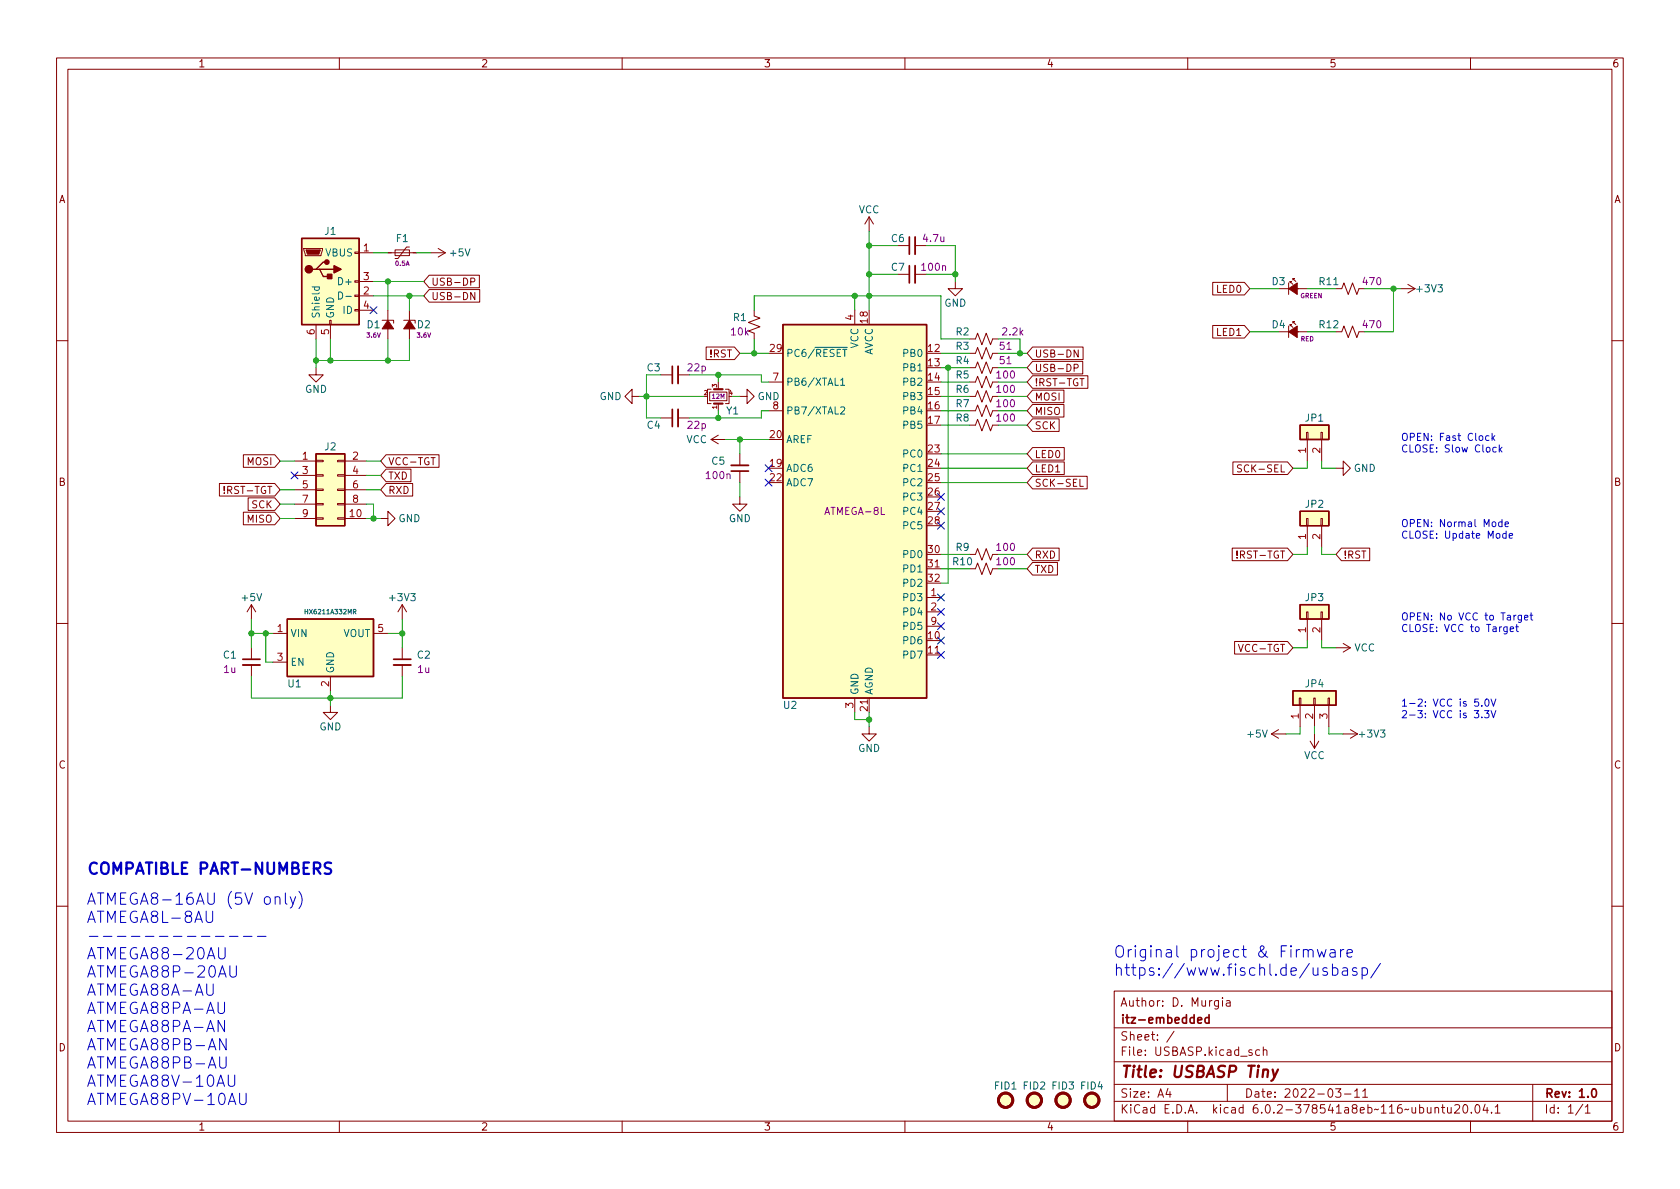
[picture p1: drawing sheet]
<svg xmlns="http://www.w3.org/2000/svg" width="297mm" height="210mm" viewBox="0 0 297 210" stroke-linecap="round" stroke-linejoin="round" font-family="sans-serif">
<g fill="none" stroke="#840000" stroke-width=".18">
<path d="M10 10.2h277v190.1h-277zM12 12.2h273v186.1h-273zM60 10.2v2M110 10.2v2M160 10.2v2M210 10.2v2M260 10.2v2M153.7 38.3l-.8 1.3M153.7 38.3v2.6M153.7 38.3l.7 1.3M53.7 43.9h3.3v.3l-.2 1h-2.8zM55.9 57.4v2.5"/>
<path d="M58.3 56.6h.2v.8h-.2zM58.4 57.4v2.5M62.7 54.7h.8v.3h-.8zM62.7 52.2h.8v.2h-.8zM62.7 49.7h.8v.2h-.8zM62.7 44.6h.8v.2h-.8zM63.5 44.7h2.5M63.5 52.3h2.5M63.5 49.8h2.5M63.5 54.9h2.5M67.6 56.6h2v.5M68.6 44.7h5.1"/>
<path d="M68.6 54.9v5M69.8 44.2h2.6v1h-2.6zM71.4 56.6h2v.5M72.4 43.7h-.5l-1.5 2h-.6M72.4 54.9v5M75.9 51.2h8.9v2.2h-8.9l-1-1.1zM75.9 48.7h8.9v2.2h-8.9l-1-1.1zM76.2 44.7h2.5M77.5 43.9l1.2 .8M78.7 44.7l-1.2 .8M83.2 49.8h.6l.2-.2-.1-.3-.7-.1v1.2M84 51.7v1.3l-.8-1.3v1.3"/>
<path d="M133.3 54.9v1l1.1 .4-2.1 .7 2.1 .8-2.1 .7 1 .4v1M151.1 54.9v2.5M158.7 48.5h2.1M158.7 43.4h2.1M161.8 48.5h2M161.8 43.4h2M168.9 49.8v1.2h1.3l-1.3 1.3-1.3-1.3h1.3M171.4 59.9h1.1l.3-1 .8 2.1 .8-2.1 .7 2.1 .4-1.1h1M214.4 49.9h5.6l1 1.1-1 1.2h-5.6zM214.4 57.6h5.6l1 1.1-1 1.1h-5.6zM226.1 51h5M226.1 58.7h5"/>
<path d="M227.8 50v2.1M227.8 57.7v2M228.1 50v-.2h.2h-.2l.5 .5M228.1 57.7v-.3h.2h-.2l.5 .5M228.6 49.5v-.2h.3h-.3l.5 .5M228.6 57.1v-.2h.3h-.3l.5 .5M236.2 51h1l.4-1 .8 2.1 .7-2.1 .8 2.1 .4-1.1h1M236.2 58.7h1l.4-1 .8 2 .7-2 .8 2 .4-1h1M247.6 51h2.6M248.9 50.3l1.3 .7M250.2 51l-1.3 .8M10 60.2h2"/>
<path d="M55.9 65v1.3h1.2l-1.2 1.3-1.3-1.3h1.3M111.8 70.1v-1.3l-1.3 1.3 1.3 1.3v-1.3h1.2M116.8 66.3h2.1M116.8 73.9h2.1M119.9 66.3h2M119.9 73.9h2M124.9 61.4h5l.9 1.1-.9 1.1h-5zM125.5 69.3h3v1.6h-3zM125.7 68.8h-.6v2.6h.6M125.7 77.7l1.3 .8M125.7 77.7h2.6M127 77l-1.3 .7"/>
<path d="M127 67.6v1.2M127 71.4v1.2M128.3 68.8h.6v2.6h-.6M130.8 70.1h1.3v-1.3l1.2 1.3-1.2 1.3v-1.3M135.9 72.6h2.5M135.9 67.6h2.5M171.4 75.2h1.1l.3-1 .8 2 .8-2 .7 2 .4-1h1M171.4 65h1.1l.3-1 .8 2 .8-2 .7 2 .4-1h1M171.4 72.6h1.1l.3-1 .8 2.1 .8-2.1 .7 2.1 .4-1.1h1M171.4 67.6h1.1l.3-1.1 .8 2.1 .8-2.1 .7 2.1 .4-1h1M171.4 70.1h1.1l.3-1 .8 2 .8-2 .7 2 .4-1h1M171.4 62.5h1.1l.3-1 .8 2 .8-2 .7 2 .4-1h1"/>
<path d="M182.6 79.1h5.6v2.3h-5.6l-1-1.1zM182.6 66.4h9.7v2.3h-9.7l-1-1.1zM182.6 69h5.5v2.2h-5.5l-1-1.1zM182.6 61.4h8.9v2.2h-8.9l-1-1.1zM182.6 63.9h8.8v2.2h-8.8l-1-1.1zM182.6 71.5h5.5v2.2h-5.5l-1-1.1zM182.6 74.1h4.7v2.2h-4.7l-1-1.1zM189.9 65.1l.6-.1 .1-.2v-.3l-.7-.1v1.3M190.6 61.9v1.2l-.7-1.2v1.2M190.9 67h.8M231 76.4h.3v1.3h-.3zM231.1 77.7v3.8"/>
<path d="M233.6 76.4h.2v1.3h-.2zM233.7 77.7v3.8M285 60.2h2M38.8 85.5h9.8l.9 1.1-.9 1.1h-9.8zM43 80.4h5.6l.9 1.1-.9 1.1h-5.6zM43 90.6h5.6l.9 1.1-.9 1.1h-5.6zM43.9 88h4.7l.9 1.1-.9 1.2h-4.7zM52.1 81.5h3.8M52.1 91.7h3.8M52.1 84.1h3.8M52.1 86.6h3.8M52.1 89.1h3.8"/>
<path d="M55.9 91.6h1.2v.2h-1.2zM55.9 89h1.2v.3h-1.2zM55.9 86.5h1.2v.2h-1.2zM55.9 83.9h1.2v.3h-1.2zM55.9 81.4h1.2v.3h-1.2zM59.7 91.6h1.3v.2h-1.3zM59.7 89h1.3v.3h-1.3zM59.7 86.5h1.3v.2h-1.3zM59.7 83.9h1.3v.3h-1.3zM59.7 81.4h1.3v.3h-1.3zM61 81.5h3.8M61 91.7h3.8"/>
<path d="M61 84.1h3.8M61 86.6h3.8M61 89.1h3.8M67.3 91.7h1.3v-1.3l1.2 1.3-1.2 1.3v-1.3M68.3 85.5h4.7v2.2h-4.7l-1-1.1zM68.3 83h4.4v2.2h-4.4l-1-1.1zM68.3 80.4h9.3v2.2h-9.3l-1-1.1zM130.8 87.9v1.2h1.3l-1.3 1.3-1.3-1.3h1.3M130.8 80.3v2M130.8 83.3v2M171.4 98h1.1l.3-1 .8 2.1 .8-2.1 .7 2.1 .4-1.1h1M182.6 99.5h4.4v2.2h-4.4l-1-1.1z"/>
<path d="M182.6 96.9h4.7v2.2h-4.7l-1-1.1zM182.6 84.2h9.6v2.2h-9.6l-1-1.1zM182.6 81.7h5.6v2.2h-5.6l-1-1.1zM190.9 84.7v1.3h.6M217.9 96.9h9.7l1 1.1-1 1.1h-9.7zM218 81.7h9.6l1 1.1-1 1.1h-9.6zM219.5 82.3l-.5-.1-.2 .1v.4l.6 .2 .1 .3-.2 .3-.5-.1M231 91.7h.3v1.3h-.3zM231.1 93v3.8M233.6 91.7h.2v1.3h-.2zM233.7 93v3.8M236.2 82.8h1.3v-1.3l1.3 1.3-1.3 1.3v-1.3"/>
<path d="M237.2 96.9h5v2.2h-5l-1-1.1zM10 110.2h2M44.4 106.9v2.6M44.4 114.5v2.1M44.4 117.6v2M44.4 106.9l-.7 1.3M44.4 106.9l.8 1.3M48.3 112h2.5M48.3 117.1h2.5M58.4 119.6v2.6M66 112h2.6M71.1 106.9v2.6"/>
<path d="M71.1 114.5v2.1M71.1 117.6v2M71.1 106.9l-.7 1.3M71.1 106.9l.8 1.3M163.8 100.6h2.6M163.8 105.7h2.6M163.8 115.8h2.6M163.8 108.2h2.6M163.8 110.7h2.6M171.4 100.6h1.1l.3-1 .8 2 .8-2 .7 2 .4-1h1M218.3 113.4h9.3l1 1.1-1 1.2h-9.3zM231 108.2h.3v1.3h-.3z"/>
<path d="M231.1 109.5v3.8M233.6 108.2h.2v1.3h-.2zM233.7 109.5v3.8M236.2 114.5h2.6M237.5 113.8l1.3 .7M238.8 114.5l-1.3 .8M285 110.2h2M58.4 124.7v1.3h1.3l-1.3 1.2-1.3-1.2h1.3M151.1 123.4v2.6M153.7 128.5v1.3h1.2l-1.2 1.3-1.3-1.3h1.3M153.7 123.4v2.6M224.8 129.8h2.5"/>
<path d="M224.8 129.8l1.3 .8M226.1 129l-1.3 .8M229.7 123.4h.3v1.3h-.3zM229.9 124.7v3.8M231.6 131.1l.8 1.2M232.3 123.4h.2v1.3h-.2zM232.4 124.7v3.8M232.4 129.8v2.5M233.2 131.1l-.8 1.2M234.8 123.4h.3v1.3h-.3zM234.9 124.7v3.8M237.5 129.8h2.5"/>
<path d="M238.8 129l1.2 .8M240 129.8l-1.2 .8M10 160.2h2M197 175.3h88v23h-88zM215.4 176.9v1.2l-.3 .3h-.3M215.4 177l-.4-.1-.3 .3v.4l.2 .3h.5M216.1 176.4v.2M216.1 176.9v1M216.9 177h.5l.1 .9M217.5 177.3l-.5 .1a.29 .29 0 0 0-.2 .2 .29 .29 0 0 0 .2 .3h.5M285 160.2h2M60 198.3v2"/>
<path d="M110 198.3v2M160 198.3v2M197 194.8h88M197 191.8h88M197 187.8h88M197 181.8h88M206.5 192.5l-.4 1h1M206.9 193v1M207.6 182.4l-1.3 1.9M210 198.3v2M217 191.8v3M222.7 185.7l-.4-.1-.3 .3v.4l.1 .3h.6"/>
<path d="M223.4 185.8l.2-.2 .3 .1 .1 .9M223.4 185.1v1.5M236.1 192.5h1l-.5 .6 .4 .1v.7l-.2 .1h-.4l-.3-.1M237.7 193.5h1.2M239.5 193l.4-.5v1.5M239.5 194h.9M240.9 193l.5-.5v1.5M240.9 194h.9M253.7 196l.2-.2 .4 .1 .1 .9M253.7 195.8v1M254.9 195.8h.5M255.1 195.3v1.3l.3 .2"/>
<path d="M255.9 195.8l.1 1h.4l.2-.1M256.6 195.8v1M257.2 195.5l.6-.2 .2 .2 .1 .3-1 1h1M258.9 195.4l.1-.1a.81 .81 0 0 1 .6 .7 .81 .81 0 0 1-.3 .8h-.2a.82 .82 0 0 1-.5-.6 .82 .82 0 0 1 .3-.8zM260 198.3v2M260.1 196.7v.1M261 195.4l.2-.1a.8 .8 0 0 1 .5 .8 .8 .8 0 0 1-.5 .7 .99 .99 0 0 1-.2-1.4zM262.6 195.3l-.4 1h.9M262.9 195.8v1M263.7 196.7v.1M264.4 195.8l.4-.5v1.5M264.4 196.8h.8"/>
<path d="M271 191.8v6.5M279.9 195.3l-1.3 1.9M280.3 195.8l.4-.5v1.5M280.3 196.8h.9"/>
</g>
<path d="M160.8 41.9v3.1M160.8 47v3M118.9 64.8v3M118.9 72.4v3M129.3 83.3h3M42.9 116.6h3.1M69.6 116.6h3M213.8 179.4v1.5M211.8 180.4l.7-.1-.1-.3-.4-.1-.2 .2v.8h.6M213.8 180l-.5-.1-.2 .3v.4l.1 .3h.6M281.6 192.6l.2-.1a.82 .82 0 0 1 .6 .7 .82 .82 0 0 1-.3 .8h-.2a.81 .81 0 0 1-.6-.6 .81 .81 0 0 1 .3-.8z" fill="none" stroke="#840000" stroke-width=".3"/>
<path d="M225 189.1l.3 1.4M226 189.1l-.9 1.8-.3 .2" fill="none" stroke="#840000" stroke-width=".4"/>
<g fill="#ffffc2" stroke="#ffffc2" stroke-width=".18">
<path d="M228.6 122.2h7.6v2.5h-7.6z"/>
<path d="M50.8 109.5h15.2v10.1h-15.2z"/>
<path d="M229.9 90.4h5v2.6h-5z"/>
<path d="M229.9 106.9h5v2.6h-5z"/>
<path d="M229.9 75.2h5v2.5h-5z"/>
<path d="M53.3 42.2h10.2v15.2h-10.2z"/>
<path d="M55.9 80.3h5.1v12.7h-5.1z"/>
<path d="M138.4 57.4h25.4v66h-25.4z"/>
<circle cx="188" cy="194.6" r="1.27"/>
<circle cx="193" cy="194.6" r="1.27"/>
<circle cx="182.9" cy="194.6" r="1.27"/>
<circle cx="177.8" cy="194.6" r="1.27"/>
</g>
<g fill="none" stroke="#840000" stroke-width=".51">
<circle cx="177.8" cy="194.6" r="1.27"/>
<circle cx="182.9" cy="194.6" r="1.27"/>
<circle cx="188" cy="194.6" r="1.27"/>
<circle cx="193" cy="194.6" r="1.27"/>
</g>
<path d="M161.8 41.9v3.1M161.8 47v3M119.9 64.8v3M119.9 72.4v3M129.3 82.3h3M42.9 117.6h3.1M69.6 117.6h3" fill="none" stroke="#840000" stroke-width=".33"/>
<path d="M126.2 71.4h1.6M126.2 68.8h1.6" fill="none" stroke="#840000" stroke-width=".38"/>
<path d="M53.3 42.2h10.2v15.2h-10.2zM55.9 47.6h.6l.6 1.3h1.3M56.5 47.6h2.6M57.8 46.3h-.7l-1.2 1.3h-.7M138.4 57.4h25.4v66h-25.4zM229.9 75.2h5v2.5h-5zM55.9 80.3h5.1v12.7h-5.1zM229.9 90.4h5v2.6h-5zM50.8 109.5h15.2v10.1h-15.2zM229.9 106.9h5v2.6h-5zM228.6 122.2h7.6v2.5h-7.6z" fill="none" stroke="#840000" stroke-width=".25"/>
<path d="M55.2 50.7h1.3M55.7 50.7l-.1 .4 .2 .2 .6-.1v-.5M59.9 51.6a.64 .64 0 0 1 .7 .7 .64 .64 0 0 1-.7 .6zM61.1 52.4h1M148.6 67.2l.4-.3v1.2M148.6 72.1l.5-.2 .3 .4-.8 .9h.8M148.6 68.1h.8M62.5 108.2l.4-.1v-.3h-.4v.8M62.7 108.2l.2 .4" fill="none" stroke="#006464" stroke-width=".18"/>
<g fill="#840000" stroke="#840000" stroke-width=".18">
<path d="M227.8 51l1.6-1v2.1z"/>
<path d="M227.8 58.7l1.6-1v2z"/>
<path d="M54.1 44.2h2.5l-.2 .8h-2z"/>
<path d="M68.6 56.6l1 1.6h-2z"/>
<path d="M72.4 56.6l1 1.6h-2z"/>
</g>
<g fill="#840000" stroke="#840000" stroke-width=".25">
<path d="M59.1 47l1.2 .6-1.2 .7z"/>
<path d="M57.9 48.5h.8v.8h-.8z"/>
<circle cx="54.6" cy="47.6" r=".63"/>
<circle cx="57.8" cy="46.3" r=".38"/>
</g>
<g fill="none" stroke="#0000c2" stroke-width=".18">
<path d="M263.3 77.1l-.4-.1-.2 .3 .1 .5h.5M263.8 76.6v1.3M263.9 77.4l.4 .5M264.3 77l-.5 .5M264.5 79.2l-.3-.1-.3 .2 .2 .6h.4M265.1 78.7v1.2M265.2 79.5l.4 .4M265.6 79.1l-.5 .5M265.6 92.3h-.4l-.2 .2 .1 .6h.5M265.6 91.9v1.2M266.1 92.7l.6-.1v-.3h-.4l-.2 .2 .1 .6h.5M266.3 94.4l-.4-.1-.2 .3 .1 .5h.5"/>
<path d="M266.3 93.9v1.3M266.8 94.8l.6-.2v-.2l-.4-.1-.2 .2 .1 .6h.5M267 111.3l.6-.2v-.2l-.4-.1-.2 .2 .1 .6h.5M268 110.8h.5M268.2 110.4v1.1l.3 .2M269 108.8v1l-.2 .3-.3-.1M269 108.9l-.3-.1-.3 .2 .1 .6h.5M269.6 109.2l.6-.1-.1-.2-.4-.1-.1 .2v.6h.5M270.5 108.8h.5M270.7 108.4v1.1l.3 .1M260.7 125.7h.8l-.5 .4 .4 .2v.5l-.2 .1-.5-.1M261.4 123.6h-.6l-.1 .6 .2-.1 .4 .1 .2 .1-.1 .5-.2 .1-.5-.1"/>
<path d="M262 124.8v.1M262 126.8v.1M262.5 125.7h.8l-.5 .4 .4 .2v.5l-.2 .1-.5-.1M262.7 123.7l.1-.1a.68 .68 0 0 1 .5 .6 .68 .68 0 0 1-.5 .7l-.1-.1-.2-.4zM263.6 123.6l.5 1.3 .4-1.3M263.6 125.7l.5 1.2 .4-1.2M48.6 158.8a.5 .5 0 0 1 .9 .1v1M50.5 157.9v1.7l.2 .3M51.3 158.6l.5 1.3M52.3 158.6l-.7 1.8-.3 .2M52.8 157.6a2.29 2.29 0 0 1 0 3.1M15.8 165.6h1.5"/>
<path d="M18.3 165.6h1.5M20.7 165.6h1.6M23.2 165.6h1.5M25.7 165.6h1.5M28.2 165.6h1.5M30.6 165.6h1.6M33.1 165.6h1.5M35.6 165.6h1.5M36.5 161.1v1.6l.3 .4 .6-.1 .2-.3v-1.6M36.6 174v1.6l.3 .4 .6-.1 .2-.3v-1.6M38.1 165.6h1.5M38.6 177.2v1.6l.3 .4 .6-.1 .2-.3v-1.6"/>
<path d="M38.6 167.6v1.6l.4 .4 .6-.1 .2-.3v-1.6M40.6 165.6h1.5M40.6 170.8v1.6l.4 .4 .6-.1 .2-.3v-1.6M43 165.6h1.6M45.5 165.6h1.5M231.3 168.2l.3-.3 .5 .1 .1 1.2M232.9 167.9l.4 1.3 .4-.9 .4 .9 .3-1.3M234.6 171.2l-.4-.1-.3 .3 .1 .3 .6 .2 .1 .2-.1 .3-.2 .1-.5-.1M235.2 168l.2-.1 .6 .1 .1 1.2M235.6 171.2l.6-.1 .3 .4v.6l-.1 .3-.2 .1-.6-.1M235.6 170.5v2M236.1 168.4l-.7 .1a.39 .39 0 0 0-.3 .4 .39 .39 0 0 0 .3 .3l.7-.1"/>
<path d="M237 167.9v1.3M237.4 171.2l.2-.1 .6 .1 .1 1.3M237.6 167.9a.51 .51 0 0 0-.6 .4M238.2 168.6l.9-.2-.1-.4-.5-.1-.3 .3 .1 .9 .2 .1 .5-.1M238.3 171.6l-.7 .1a.39 .39 0 0 0-.3 .4 .39 .39 0 0 0 .3 .4l.7-.1M239.9 171.2l-.5-.1-.3 .3 .1 .3 .7 .2 .1 .2-.1 .3-.2 .1-.6-.1M240.8 171.2l.6-.1 .4 .4v.6l-.2 .3-.2 .1-.6-.1M240.8 171.1v2M244.1 170.4l-1.7 2.5M38.8 186.9v1.6l.4 .4 .6-.1 .2-.3v-1.6M39.7 180.4v2l-1.1-2v2M40 183.7v2l-1.2-2v2"/>
<path d="M40.4 190.1v1.6l.3 .4 .6-.1 .2-.3v-1.6M42.4 193.3v1.6l.3 .4 .6-.1 .2-.3v-1.6"/>
</g>
<path d="M58.5 152.6l-.7-.1a.49 .49 0 0 0-.4 .5 .49 .49 0 0 0 .4 .5 .73 .73 0 0 1 .7 .5 .51 .51 0 0 1-.3 .5l-.8-.1" fill="none" stroke="#0000c2" stroke-width=".4"/>
<g fill="none" stroke="#009600" stroke-width=".18">
<path d="M55.9 59.9v5.1M58.4 59.9v3.8M66 44.7h2.6M66 52.3h8.9M66 49.8h8.9M68.6 49.8v5.1M68.6 59.9v3.8M72.4 59.9v3.8h-16.5M72.4 52.3v2.6M73.7 44.7h2.5M133.3 54.9v-2.6h33.1v7.6h5M133.3 59.9v2.6"/>
<path d="M151.1 52.3v2.6M153.7 43.4h5M153.7 48.5h5M153.7 40.9v14M163.8 43.4h5.1v6.4M163.8 48.5h5.1M176.5 59.9h3.8v2.6M221 51h5.1M221 58.7h5.1M231.1 51h5.1M231.1 58.7h5.1M241.3 51h6.3"/>
<path d="M246.4 51v7.7h-5.1M113 70.1h11.5M114.3 66.3v7.6M121.9 66.3h12.7v1.3h1.3M127 66.3v1.3M127 72.6v1.3M128.3 77.7h7.6M129.5 70.1h1.3M130.8 77.7v2.6M130.8 62.5h5.1M135.9 72.6h-1.3v1.3h-12.7M166.4 70.1h5"/>
<path d="M166.4 62.5h5M166.4 67.6h5M166.4 72.6h5M166.4 75.2h5M166.4 65h5M167.6 65v38.1h-1.2M176.5 70.1h5.1M176.5 62.5h5.1M176.5 67.6h5.1M176.5 72.6h5.1M176.5 75.2h5.1M176.5 65h5.1"/>
<path d="M49.5 91.7h2.6M49.5 89.1h2.6M49.5 81.5h2.6M49.5 86.6h2.6M64.8 91.7h2.5M64.8 89.1h1.2v2.6M64.8 81.5h2.5M64.8 86.6h2.5M64.8 84.1h2.5M130.8 85.3v2.6M166.4 98h5M166.4 85.3h15.2"/>
<path d="M166.4 82.8h15.2M166.4 80.3h15.2M176.5 98h5.1M231.1 96.8v1.2h-2.5M231.1 81.5v1.3h-2.5M233.7 96.8v1.2h2.5M233.7 81.5v1.3h2.5M44.4 119.6v3.8h26.7v-3.8M44.4 109.5v5M44.4 112h3.9M47 112v5.1h1.3M68.6 112h2.5"/>
<path d="M71.1 109.5v5M166.4 100.6h5M176.5 100.6h5.1M231.1 113.3v1.2h-2.5M233.7 113.3v1.2h2.5M58.4 122.2v2.5M151.1 126v1.2h2.6M153.7 126v2.5M229.9 128.5v1.3h-2.6M232.4 128.5v1.3M234.9 128.5v1.3h2.6"/>
</g>
<g fill="none" stroke="#000084" stroke-width=".18">
<path d="M65.4 54.2l1.2 1.3M66.6 54.2l-1.2 1.3M51.5 83.5l1.2 1.2M52.7 83.5l-1.2 1.2M135.3 82.2l1.2 1.2M135.3 84.7l1.2 1.2M136.5 82.2l-1.2 1.2M136.5 84.7l-1.2 1.2M165.8 92.3l1.2 1.3M165.8 87.3l1.2 1.2M165.8 89.8l1.2 1.2M167 92.3l-1.2 1.3"/>
<path d="M167 87.3l-1.2 1.2M167 89.8l-1.2 1.2M165.8 107.6l1.2 1.2M165.8 105l1.2 1.3M165.8 110.1l1.2 1.2M165.8 112.7l1.2 1.2M165.8 115.2l1.2 1.2M167 107.6l-1.2 1.2M167 105l-1.2 1.3M167 110.1l-1.2 1.2M167 112.7l-1.2 1.2M167 115.2l-1.2 1.2"/>
</g>
<g fill="#009600" stroke="#009600" stroke-width=".18">
<circle cx="168.9" cy="48.5" r=".46"/>
<circle cx="167.6" cy="65" r=".46"/>
<circle cx="153.7" cy="48.5" r=".46"/>
<circle cx="151.1" cy="52.3" r=".46"/>
<circle cx="153.7" cy="52.3" r=".46"/>
<circle cx="153.7" cy="43.4" r=".46"/>
<circle cx="133.3" cy="62.5" r=".46"/>
<circle cx="127" cy="66.3" r=".46"/>
<circle cx="153.7" cy="127.2" r=".46"/>
<circle cx="180.3" cy="62.5" r=".46"/>
<circle cx="246.4" cy="51" r=".46"/>
<circle cx="58.4" cy="123.4" r=".46"/>
<circle cx="44.4" cy="112" r=".46"/>
<circle cx="47" cy="112" r=".46"/>
<circle cx="71.1" cy="112" r=".46"/>
<circle cx="127" cy="73.9" r=".46"/>
<circle cx="130.8" cy="77.7" r=".46"/>
<circle cx="114.3" cy="70.1" r=".46"/>
<circle cx="55.9" cy="63.7" r=".46"/>
<circle cx="58.4" cy="63.7" r=".46"/>
<circle cx="72.4" cy="52.3" r=".46"/>
<circle cx="68.6" cy="49.8" r=".46"/>
<circle cx="68.6" cy="63.7" r=".46"/>
<circle cx="66" cy="91.7" r=".46"/>
</g>
<g font-size="2.8" fill="#0000c2">
<text x="15.2" y="154.6">COMPATIBLE PART-NUMBERS</text>
<text x="15.2" y="160">ATMEGA8-16AU (5V only)</text>
<text x="15.2" y="163.2">ATMEGA8L-8AU</text>
<text x="15.2" y="169.7">ATMEGA88-20AU</text>
<text x="15.2" y="172.9">ATMEGA88P-20AU</text>
<text x="196.8" y="169.3">Original project &amp; Firmware</text>
<text x="196.8" y="172.6">https://www.fischl.de/usbasp/</text>
<text x="15.2" y="176.1">ATMEGA88A-AU</text>
<text x="15.2" y="179.3">ATMEGA88PA-AU</text>
<text x="15.2" y="182.5">ATMEGA88PA-AN</text>
<text x="15.2" y="185.8">ATMEGA88PB-AN</text>
<text x="15.2" y="189">ATMEGA88PB-AU</text>
<text x="15.2" y="192.2">ATMEGA88V-10AU</text>
<text x="15.2" y="195.4">ATMEGA88PV-10AU</text>
</g>
<text font-size="2.8" fill="#840000" x="198" y="190.6">Title: USBASP Tiny</text>
<g font-size="2.1" fill="#840000">
<text x="198" y="178">Author: D. Murgia</text>
<text x="198" y="184">Sheet: /</text>
<text x="198" y="181">itz-embedded</text>
<text x="198" y="186.7">File: USBASP.kicad_sch</text>
<text x="198" y="196.9">KiCad E.D.A. kicad 6.0.2-378541a8eb~116~ubuntu20.04.1</text>
<text x="198" y="194.1">Size: A4</text>
<text x="220" y="194.1">Date: 2022-03-11</text>
<text x="273" y="194.1">Rev: 1.0</text>
<text x="273" y="196.9">Id: 1/1</text>
</g>
<g font-size="1.8" fill="#840000">
<text x="35" y="11.9">1</text>
<text x="85" y="11.9">2</text>
<text x="135" y="11.9">3</text>
<text x="185" y="11.9">4</text>
<text x="235" y="11.9">5</text>
<text x="285" y="11.9">6</text>
<text x="10.3" y="35.9">A</text>
<text x="285.3" y="35.9">A</text>
<text x="76.2" y="53">USB-DN</text>
<text x="76.2" y="50.5">USB-DP</text>
<text x="215.2" y="51.8">LED0</text>
<text x="215.2" y="59.4">LED1</text>
<text x="125.4" y="63.2">!RST</text>
<text x="182.9" y="63.2">USB-DN</text>
<text x="182.9" y="65.7">USB-DP</text>
<text x="182.9" y="68.3">!RST-TGT</text>
<text x="182.9" y="70.8">MOSI</text>
<text x="182.9" y="73.4">MISO</text>
<text x="182.9" y="75.9">SCK</text>
<text x="43.7" y="82.3">MOSI</text>
<text x="68.6" y="82.3">VCC-TGT</text>
<text x="182.9" y="81">LED0</text>
<text x="182.9" y="83.5">LED1</text>
<text x="219.6" y="83.5">SCK-SEL</text>
<text x="10.3" y="85.9">B</text>
<text x="40" y="87.3">!RST-TGT</text>
<text x="44.5" y="89.9">SCK</text>
<text x="68.6" y="87.3">RXD</text>
<text x="68.6" y="84.8">TXD</text>
<text x="182.9" y="86.1">SCK-SEL</text>
<text x="285.3" y="85.9">B</text>
<text x="43.7" y="92.4">MISO</text>
<text x="182.9" y="101.3">TXD</text>
<text x="182.9" y="98.8">RXD</text>
<text x="219.1" y="98.8">!RST-TGT</text>
<text x="237.5" y="98.8">!RST</text>
<text x="219.5" y="115.3">VCC-TGT</text>
<text x="10.3" y="135.9">C</text>
<text x="285.3" y="135.9">C</text>
<text x="10.3" y="185.9">D</text>
<text x="285.3" y="185.9">D</text>
<text x="35" y="199.9">1</text>
<text x="85" y="199.9">2</text>
<text x="135" y="199.9">3</text>
<text x="185" y="199.9">4</text>
<text x="235" y="199.9">5</text>
<text x="285" y="199.9">6</text>
</g>
<g font-size="1.8" fill="#006464">
<text x="57.4" y="41.5">J1</text>
<text x="151.8" y="37.7">VCC</text>
<text x="57.6" y="45.3">VBUS</text>
<text x="70.1" y="42.8">F1</text>
<text x="79.7" y="45.3">+5V</text>
<text x="157.6" y="47.9">C7</text>
<text x="157.6" y="42.8">C6</text>
<text x="60.2" y="50.4">D+</text>
<text x="224.9" y="50.4">D3</text>
<text x="233.3" y="50.4">R11</text>
<text x="250.6" y="51.7">+3V3</text>
<text x="56.5" y="56.4" transform="rotate(-90 56.5 56.4)">Shield</text>
<text x="59.1" y="56.4" transform="rotate(-90 59.1 56.4)">GND</text>
<text x="60.7" y="55.5">ID</text>
<text x="64.9" y="58">D1</text>
<text x="73.8" y="58">D2</text>
<text x="129.7" y="56.8">R1</text>
<text x="166.9" y="54.2">GND</text>
<text x="169" y="59.3">R2</text>
<text x="224.9" y="58">D4</text>
<text x="233.3" y="58">R12</text>
<text x="138.9" y="63.1">PC6/~{RESET}</text>
<text x="151.8" y="61.6" transform="rotate(-90 151.8 61.6)">VCC</text>
<text x="154.3" y="62.9" transform="rotate(-90 154.3 62.9)">AVCC</text>
<text x="159.9" y="63.1">PB0</text>
<text x="159.9" y="65.7">PB1</text>
<text x="169" y="64.4">R4</text>
<text x="169" y="61.8">R3</text>
<text x="53.9" y="69.5">GND</text>
<text x="106" y="70.7">GND</text>
<text x="133.9" y="70.7">GND</text>
<text x="138.9" y="68.2">PB6/XTAL1</text>
<text x="159.9" y="68.2">PB2</text>
<text x="159.9" y="70.7">PB3</text>
<text x="169" y="66.9">R5</text>
<text x="169" y="69.5">R6</text>
<text x="128.5" y="73.3">Y1</text>
<text x="138.9" y="73.3">PB7/XTAL2</text>
<text x="159.9" y="73.3">PB4</text>
<text x="159.9" y="75.8">PB5</text>
<text x="169" y="74.5">R8</text>
<text x="169" y="72">R7</text>
<text x="230.8" y="74.5">JP1</text>
<text x="57.4" y="79.6">J2</text>
<text x="121.3" y="78.4">VCC</text>
<text x="125.9" y="82.2">C5</text>
<text x="138.9" y="83.4">ADC6</text>
<text x="138.9" y="78.4">AREF</text>
<text x="159.9" y="80.9">PC0</text>
<text x="159.9" y="83.4">PC1</text>
<text x="239.3" y="83.4">GND</text>
<text x="138.9" y="86">ADC7</text>
<text x="159.9" y="86">PC2</text>
<text x="159.9" y="88.5">PC3</text>
<text x="230.8" y="89.8">JP2</text>
<text x="70.4" y="92.3">GND</text>
<text x="128.8" y="92.3">GND</text>
<text x="159.9" y="91.1">PC4</text>
<text x="159.9" y="93.6">PC5</text>
<text x="159.9" y="98.7">PD0</text>
<text x="159.9" y="101.2">PD1</text>
<text x="168.6" y="99.9">R10</text>
<text x="169" y="97.4">R9</text>
<text x="42.9" y="106.3">+5V</text>
<text x="69" y="106.3">+3V3</text>
<text x="159.9" y="106.3">PD3</text>
<text x="159.9" y="103.8">PD2</text>
<text x="230.8" y="106.3">JP3</text>
<text x="51.3" y="112.6">VIN</text>
<text x="60.6" y="112.6">VOUT</text>
<text x="159.9" y="113.9">PD6</text>
<text x="159.9" y="108.8">PD4</text>
<text x="159.9" y="111.4">PD5</text>
<text x="39.5" y="116.5">C1</text>
<text x="51.3" y="117.7">EN</text>
<text x="59.1" y="119.1" transform="rotate(-90 59.1 119.1)">GND</text>
<text x="73.8" y="116.5">C2</text>
<text x="159.9" y="116.5">PD7</text>
<text x="239.4" y="115.2">VCC</text>
<text x="50.9" y="121.5">U1</text>
<text x="138.6" y="125.3">U2</text>
<text x="151.8" y="122.9" transform="rotate(-90 151.8 122.9)">GND</text>
<text x="154.3" y="122.9" transform="rotate(-90 154.3 122.9)">AGND</text>
<text x="230.8" y="121.5">JP4</text>
<text x="56.5" y="129.2">GND</text>
<text x="220.7" y="130.4">+5V</text>
<text x="240.5" y="130.4">+3V3</text>
<text x="151.7" y="133">GND</text>
<text x="230.5" y="134.2">VCC</text>
<text x="175.9" y="192.7">FID1</text>
<text x="181" y="192.7">FID2</text>
<text x="186" y="192.7">FID3</text>
<text x="191.1" y="192.7">FID4</text>
</g>
<g font-size="1.8" fill="#a90000">
<text x="64.3" y="44.4">1</text>
<text x="64.3" y="52.1">2</text>
<text x="64.3" y="49.5">3</text>
<text x="55.6" y="59.2" transform="rotate(-90 55.6 59.2)">6</text>
<text x="58.2" y="59.2" transform="rotate(-90 58.2 59.2)">5</text>
<text x="64.3" y="54.6">4</text>
<text x="150.9" y="56.6" transform="rotate(-90 150.9 56.6)">4</text>
<text x="153.4" y="57.1" transform="rotate(-90 153.4 57.1)">18</text>
<text x="136.2" y="62.2">29</text>
<text x="164.1" y="62.2">12</text>
<text x="164.1" y="64.8">13</text>
<text x="136.7" y="67.3">7</text>
<text x="164.1" y="67.3">14</text>
<text x="164.1" y="69.8">15</text>
<text x="136.2" y="77.5">20</text>
<text x="136.7" y="72.4">8</text>
<text x="164.1" y="72.4">16</text>
<text x="164.1" y="74.9">17</text>
<text x="53.5" y="81.3">1</text>
<text x="53.5" y="83.8">3</text>
<text x="62.4" y="81.3">2</text>
<text x="62.4" y="83.8">4</text>
<text x="136.2" y="82.5">19</text>
<text x="164.1" y="80">23</text>
<text x="164.1" y="82.5">24</text>
<text x="230.9" y="80.1" transform="rotate(-90 230.9 80.1)">1</text>
<text x="233.4" y="80.1" transform="rotate(-90 233.4 80.1)">2</text>
<text x="53.5" y="86.4">5</text>
<text x="53.5" y="88.9">7</text>
<text x="62.4" y="86.4">6</text>
<text x="62.4" y="88.9">8</text>
<text x="136.2" y="85.1">22</text>
<text x="164.1" y="85.1">25</text>
<text x="164.1" y="87.6">26</text>
<text x="53.5" y="91.4">9</text>
<text x="61.9" y="91.4">10</text>
<text x="164.1" y="90.2">27</text>
<text x="164.1" y="92.7">28</text>
<text x="230.9" y="95.4" transform="rotate(-90 230.9 95.4)">1</text>
<text x="233.4" y="95.4" transform="rotate(-90 233.4 95.4)">2</text>
<text x="164.1" y="97.8">30</text>
<text x="164.1" y="100.3">31</text>
<text x="164.1" y="102.9">32</text>
<text x="164.6" y="105.4">1</text>
<text x="164.6" y="107.9">2</text>
<text x="49" y="111.8">1</text>
<text x="66.8" y="111.8">5</text>
<text x="164.1" y="113">10</text>
<text x="164.6" y="110.5">9</text>
<text x="230.9" y="111.9" transform="rotate(-90 230.9 111.9)">1</text>
<text x="233.4" y="111.9" transform="rotate(-90 233.4 111.9)">2</text>
<text x="49" y="116.8">3</text>
<text x="164.1" y="115.6">11</text>
<text x="58.2" y="121.4" transform="rotate(-90 58.2 121.4)">2</text>
<text x="150.9" y="125.2" transform="rotate(-90 150.9 125.2)">3</text>
<text x="153.4" y="125.7" transform="rotate(-90 153.4 125.7)">21</text>
<text x="229.6" y="127.1" transform="rotate(-90 229.6 127.1)">1</text>
<text x="232.2" y="127.1" transform="rotate(-90 232.2 127.1)">2</text>
<text x="234.7" y="127.1" transform="rotate(-90 234.7 127.1)">3</text>
</g>
<g font-size="1.8" fill="#840084">
<text x="163.1" y="47.9">100n</text>
<text x="163.3" y="42.8">4.7u</text>
<text x="241.1" y="50.4">470</text>
<text x="129.3" y="59.3">10k</text>
<text x="177.3" y="59.3">2.2k</text>
<text x="241.1" y="58">470</text>
<text x="121.7" y="65.7">22p</text>
<text x="176.8" y="64.4">51</text>
<text x="176.8" y="61.8">51</text>
<text x="176.3" y="66.9">100</text>
<text x="176.3" y="69.5">100</text>
<text x="121.7" y="75.8">22p</text>
<text x="176.3" y="74.5">100</text>
<text x="176.3" y="72">100</text>
<text x="125" y="84.7">100n</text>
<text x="146" y="91.1">ATMEGA-8L</text>
<text x="176.3" y="99.9">100</text>
<text x="176.3" y="97.4">100</text>
<text x="39.6" y="119">1u</text>
<text x="73.9" y="119">1u</text>
</g>
<g font-size="1.8" fill="#009600">
<text x="114.4" y="65.7">C3</text>
<text x="114.4" y="75.8">C4</text>
</g>
<g font-size="1.8" fill="#0000c2">
<text x="247.6" y="78">OPEN: Fast Clock</text>
<text x="247.6" y="80">CLOSE: Slow Clock</text>
<text x="247.6" y="93.2">OPEN: Normal Mode</text>
<text x="247.6" y="95.2">CLOSE: Update Mode</text>
<text x="247.6" y="109.7">OPEN: No VCC to Target</text>
<text x="247.6" y="111.7">CLOSE: VCC to Target</text>
<text x="247.6" y="124.9">1-2: VCC is 5.0V</text>
<text x="247.6" y="127">2-3: VCC is 3.3V</text>
</g>
<g font-size="1.1" fill="#840084">
<text x="69.9" y="47">0.5A</text>
<text x="229.9" y="52.7">GREEN</text>
<text x="64.9" y="59.7">3.6V</text>
<text x="73.8" y="59.7">3.6V</text>
<text x="230" y="60.3">RED</text>
<text x="125.9" y="70.5">12M</text>
</g>
<g font-size="1.1" fill="#a90000">
<text x="124.5" y="69.8">2</text>
<text x="126.7" y="68.5" transform="rotate(-90 126.7 68.5)">3</text>
<text x="128.9" y="69.8">4</text>
<text x="126.7" y="72.3" transform="rotate(-90 126.7 72.3)">1</text>
</g>
<text font-size="1.1" fill="#006464" x="54.2" y="108.6">HX6211A332MR</text>
</svg>
